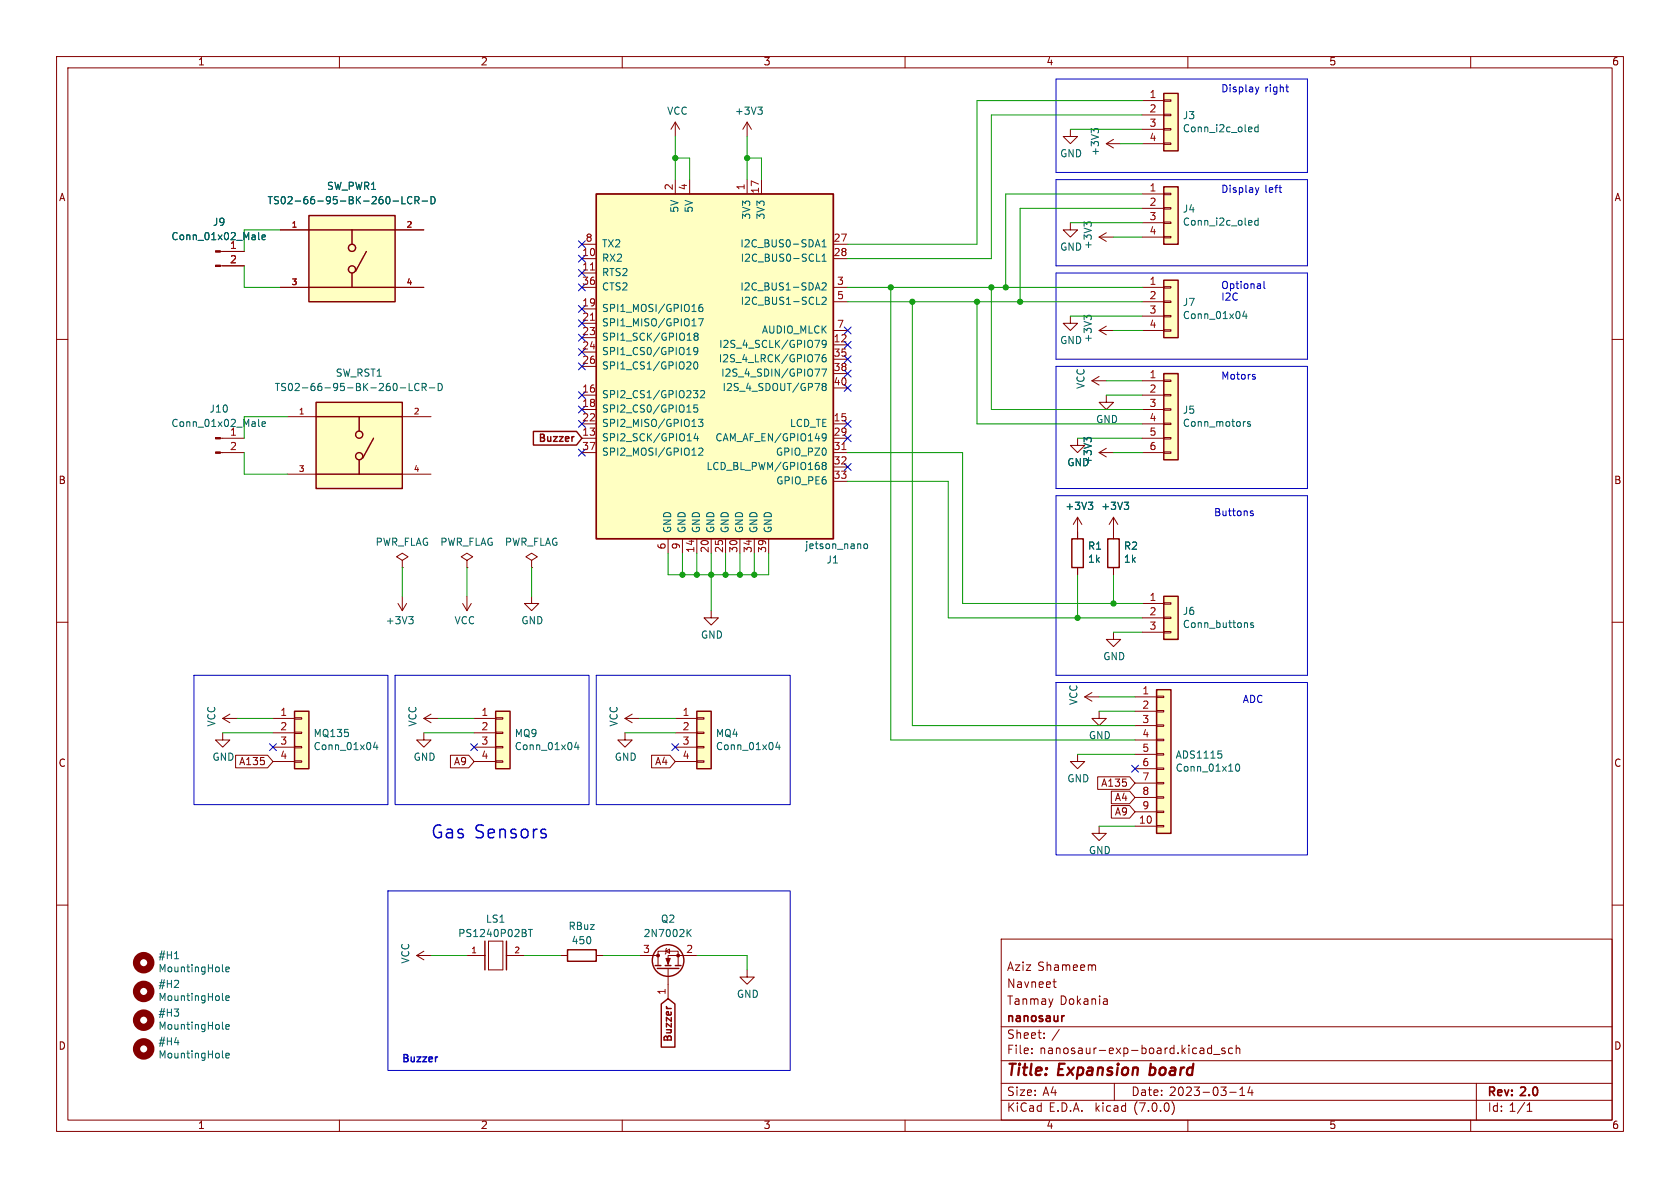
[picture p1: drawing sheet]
<svg xmlns="http://www.w3.org/2000/svg" width="297mm" height="210mm" viewBox="0 0 297 210" stroke-linecap="round" stroke-linejoin="round" font-family="sans-serif">
<g fill="none" stroke="#840000" stroke-width=".18">
<path d="M10 10h277v190h-277zM12 12h273v186h-273zM60 10v2M110 10v2M160 10v2M201.9 17.8h3.8M205.7 17.7h1.3v.2h-1.3zM210 10v2M260 10v2M119.4 21.6v2.5M119.4 31.8v2.5M119.4 21.6l-.8 1.3"/>
<path d="M119.4 21.6l.7 1.3M121.9 31.8v2.5M132.1 21.6v2.5M132.1 31.8v2.5M132.1 21.6l-.8 1.3M132.1 21.6l.7 1.3M134.6 31.8v2.5M189.2 22.9v1.2h1.3l-1.3 1.3-1.2-1.3h1.2M189.2 39.4v1.2h1.3l-1.3 1.3-1.2-1.3h1.2M195.6 25.4h2.5M195.6 25.4l1.2 .8M196.8 24.6l-1.2 .8"/>
<path d="M201.9 20.3h3.8M201.9 22.9h3.8M201.9 25.4h3.8M201.9 34.3h3.8M201.9 36.8h3.8M201.9 39.4h3.8M205.7 25.3h1.3v.2h-1.3zM205.7 22.7h1.3v.3h-1.3zM205.7 20.2h1.3v.2h-1.3zM205.7 39.2h1.3v.3h-1.3zM205.7 36.7h1.3v.3h-1.3zM205.7 34.2h1.3v.2h-1.3z"/>
<path d="M10 60h2M39 47h4.2M39 44.5h4.2M49.5 50.8h5.1M49.5 40.6h5.1M69.8 50.8h5.1M69.8 40.6h5.1M102.9 45.7h2.5M102.9 48.3h2.5M102.9 54.6h2.5M102.9 57.2h2.5M102.9 59.7h2.5"/>
<path d="M102.9 43.2h2.5M102.9 50.8h2.5M147.3 45.7h2.6M147.3 43.2h2.6M147.3 50.8h2.6M147.3 53.3h2.6M147.3 58.4h2.6M189.2 55.9v1.3h1.3l-1.3 1.2-1.2-1.2h1.2M194.3 58.4h2.5M194.3 41.9l1.3 .8M194.3 41.9h2.5M194.3 58.4l1.3 .8"/>
<path d="M195.6 41.1l-1.3 .8M195.6 57.7l-1.3 .7M201.9 50.8h3.8M201.9 53.3h3.8M201.9 58.4h3.8M201.9 41.9h3.8M201.9 55.9h3.8M205.7 58.3h1.3v.2h-1.3zM205.7 55.8h1.3v.2h-1.3zM205.7 53.2h1.3v.3h-1.3zM205.7 50.7h1.3v.2h-1.3zM205.7 41.8h1.3v.2h-1.3z"/>
<path d="M285 60h2M39 77.5h4.2M50.8 73.7h5.1M71.1 73.7h5.1M102.9 77.5h2.5M102.9 74.9h2.5M102.9 69.9h2.5M102.9 72.4h2.5M102.9 62.2h2.5M102.9 64.8h2.5M147.3 77.5h2.6M147.3 61h2.6"/>
<path d="M147.3 74.9h2.6M147.3 63.5h2.6M147.3 66h2.6M147.3 68.6h2.6M190.5 77.5v1.2h1.3l-1.3 1.3-1.3-1.3h1.3M193 67.3h2.6M193 67.3l1.3 .8M194.3 66.5l-1.3 .8M195.6 69.9v1.2h1.2l-1.2 1.3-1.3-1.3h1.3M195.6 79.2l-1.3 .8M201.9 77.5h3.8M201.9 74.9h3.8"/>
<path d="M201.9 69.9h3.8M201.9 72.4h3.8M201.9 67.3h3.8M205.7 79.9h1.3v.2h-1.3zM205.7 77.3h1.3v.3h-1.3zM205.7 74.8h1.3v.3h-1.3zM205.7 72.3h1.3v.2h-1.3zM205.7 69.7h1.3v.3h-1.3zM205.7 67.2h1.3v.2h-1.3zM39 80h4.2M50.8 83.8h5.1M71.1 99.1l1-.7-1-.6-1 .6 1 .7v1.2"/>
<path d="M71.1 83.8h5.1M82.5 99.1l1.1-.7-1.1-.6-1 .6 1 .7v1.2M94 99.1l1-.7-1-.6-1 .6 1 .7v1.2M102.9 80h2.5M118.1 95.3v2.5M120.6 95.3v2.5M123.2 95.3v2.5M125.7 95.3v2.5M128.3 95.3v2.5M130.8 95.3v2.5M133.3 95.3v2.5M135.9 95.3v2.5"/>
<path d="M147.3 80h2.6M147.3 82.6h2.6M147.3 85.1h2.6M190.5 91.4l-.8 1.3M190.5 91.4v3.9M190.5 91.4l.8 1.3M194.3 80h2.5M194.3 80l1.3 .8M196.8 91.4l-.7 1.3M196.8 91.4v3.9M196.8 91.4l.8 1.3M201.9 80h3.8"/>
<path d="M10 110h2M70.4 106.7l.7 1.3M71.1 100.3h.1M71.1 105.4v2.6M71.9 106.7l-.8 1.3M81.8 106.7l.7 1.3M82.5 100.3h.1M82.5 105.4v2.6M83.3 106.7l-.8 1.3M94 100.3h.1M94 105.4v1.3h1.2l-1.2 1.3-1.3-1.3h1.3M125.7 108v1.2h1.3l-1.3 1.3-1.2-1.3h1.2"/>
<path d="M190.5 100.3v1.3M196.8 111.8v1.2h1.3l-1.3 1.3-1.2-1.3h1.2M196.8 100.3v1.3M201.9 106.7h3.8M201.9 109.2h3.8M201.9 111.8h3.8M205.7 111.6h1.3v.3h-1.3zM205.7 109.1h1.3v.2h-1.3zM205.7 106.6h1.3v.2h-1.3zM285 110h2M39.4 129.5v1.3h1.2l-1.2 1.3-1.3-1.3h1.3M39.4 127h2.5"/>
<path d="M39.4 127l1.2 .8M40.6 126.2l-1.2 .8M41.7 133.5h5.6l1 1.1-1 1.1h-5.6zM48.3 127h3.8M48.3 129.5h3.8M48.3 132.1h3.8M48.3 134.6h3.8M52.1 134.5h1.2v.2h-1.2zM52.1 132h1.2v.2h-1.2zM52.1 129.4h1.2v.3h-1.2zM52.1 126.9h1.2v.2h-1.2zM74.9 129.5v1.3h1.3l-1.3 1.3-1.2-1.3h1.2"/>
<path d="M74.9 127h2.6M74.9 127l1.3 .8M76.2 126.2l-1.3 .8M79.6 133.5h3.3l.9 1.1-.9 1.1h-3.3zM83.8 127h3.8M83.8 129.5h3.8M83.8 132.1h3.8M83.8 134.6h3.8M87.6 134.5h1.3v.2h-1.3zM87.6 132h1.3v.2h-1.3zM87.6 129.4h1.3v.3h-1.3zM87.6 126.9h1.3v.2h-1.3z"/>
<path d="M110.5 129.5v1.3h1.3l-1.3 1.3-1.3-1.3h1.3M110.5 127l1.3 .8M110.5 127h2.5M111.8 126.2l-1.3 .8M115.2 133.5h3.2l1 1.1-1 1.1h-3.2zM119.4 127h3.8M119.4 129.5h3.8M119.4 132.1h3.8M119.4 134.6h3.8M123.2 134.5h1.3v.2h-1.3zM123.2 132h1.3v.2h-1.3zM123.2 129.4h1.3v.3h-1.3z"/>
<path d="M123.2 126.9h1.3v.2h-1.3zM190.5 133.4v1.2h1.3l-1.3 1.3-1.3-1.3h1.3M191.8 123.2l1.2 .8M191.8 123.2h2.5M193 122.4l-1.2 .8M194.1 137.3h5.6l1 1.1-1 1.1h-5.6zM194.3 125.7v1.3h1.3l-1.3 1.3-1.3-1.3h1.3M196.5 139.9h3.2l1 1.1-1 1.1h-3.2zM200.7 123.2h3.8M200.7 125.7h3.8M200.7 128.3h3.8M200.7 130.8h3.8"/>
<path d="M200.7 133.4h3.8M200.7 135.9h3.8M200.7 138.4h3.8M204.5 138.3h1.2v.3h-1.2zM204.5 135.8h1.2v.2h-1.2zM204.5 133.2h1.2v.3h-1.2zM204.5 130.7h1.2v.2h-1.2zM204.5 128.1h1.2v.3h-1.2zM204.5 125.6h1.2v.3h-1.2zM204.5 123.1h1.2v.2h-1.2zM10 160h2M194.3 146.1v1.2h1.3l-1.3 1.3-1.3-1.3h1.3"/>
<path d="M196.5 142.4h3.2l1 1.1-1 1.1h-3.2zM200.7 146.1h3.8M200.7 141h3.8M200.7 143.5h3.8M204.5 145.9h1.2v.3h-1.2zM204.5 143.4h1.2v.2h-1.2zM204.5 140.8h1.2v.3h-1.2zM285 160h2M73.7 168.9h2.5M73.7 168.9l1.2 .8M74.9 168.1l-1.2 .8M82.5 168.9h3.2"/>
<path d="M86.4 166.4v5.1h2.5v-5.1M89.5 168.9h3.2M99.1 168.9h1.2M105.4 168.9h1.3M113 168.9h3.3M116.3 170.7v-2.6h3.6v2.6M117.7 168.1l.7-.3v.7zM117.9 167.6l-.2 .2v.7l-.1 .2M118.1 171.2v5.3M123.2 168.9h-5.1v1.8M132.1 171.5v1.2h1.2l-1.2 1.3-1.3-1.3h1.3M177 166h108v32h-108z"/>
<path d="M186.1 173.6h.6M186.4 174.5l.3 .1M193.5 170.6l.2 .2v.8M195.5 176.6l.3 .2v.8M195.8 177.5l-.2 .1M195.8 176.9l-.2 .1M60 198v2M110 198v2M160 198v2M177 194.5h108M177 191.5h108M177 187.5h108"/>
<path d="M177 181.5h108M182.4 186.1v.2M182.4 185.3v.2M184.6 183.4v.2M184.6 182.6v.2M197 191.5v3M207.2 194.8a1.74 1.74 0 0 1 0 2.2M210 198v2M214.2 184.8v1.5M214.2 185.3h-.4l-.3 .2v.5l.1 .2h.6M214.5 186.4h1.2M216.5 185.3h-.3l-.2 .2v.2l.5 .1v.4h-.5"/>
<path d="M217.4 193.1h1.1M217.9 185.3h-.4l-.3 .2v.5l.1 .2h.6M218.5 185.4l.3-.1h.3l.1 1M218.5 184.8v1.5M219.2 193.7h.8M219.2 192.6l.4-.4v1.5M221 192.1l-.4 1.1h.9M221.3 192.7v1M260 198v2M261 191.5v6.5M270 196.5h.8M270 195.4l.4-.4v1.5"/>
</g>
<path d="M105.4 34.3h41.9v61h-41.9zM188 179.6h.1" fill="none" stroke="#840000" stroke-width=".3"/>
<g fill="#840000" stroke="#840000" stroke-width=".18">
<path d="M38.1 79.9h.9v.2h-.9z"/>
<path d="M38.1 77.3h.9v.3h-.9z"/>
<path d="M38.1 46.9h.9v.2h-.9z"/>
<path d="M38.1 44.3h.9v.3h-.9z"/>
<path d="M117.7 169.4h.8l-.4 1z"/>
<circle cx="119.9" cy="168.9" r=".25"/>
<circle cx="116.3" cy="168.9" r=".25"/>
</g>
<g fill="none" stroke="#006464" stroke-width=".18">
<path d="M134 18.9h.8l-.5 .5M134.5 19.4l.3 .3v.3l-.3 .2M69.5 35.5h1M71.1 34.8v1.2h.6M72.8 34.9a.6 .6 0 0 0-.8 .4 .6 .6 0 0 0 .6 .7l.2-.1M73.4 35.4h.6l.1-.2-.1-.3-.6-.1v1.2M73.7 35.4l.4 .6M74.6 35.5h1M76.2 34.8a.64 .64 0 0 1 .7 .6 .64 .64 0 0 1-.7 .6zM192.1 39.7l-.4-.5v.8M192.1 39.5l.3-.3h.3l.2 .3M193.4 23.1l-.5-.4v.8"/>
<path d="M193.4 23l.2-.3h.4l.2 .3M222.4 22v1.3M222.4 38.5v1.3M222.4 22.5h-.3l-.3 .2 .1 .5h.5M222.4 39h-.3l-.3 .2 .1 .6h.5M45.7 41.1v1.1l.2 .2M46.3 42l.6-.2v-.2l-.4-.1-.2 .2 .1 .6h.5M122.9 59.4l-.2 .3 .1 .3 .1 .2h.3l.2-.3v-.3l-.2-.2M122.9 59.4l-.2-.2 .2-.3h.3l.2 .2-.2 .3M122.9 59.4h.3M123.5 56.3h.8l-.5 1.3M124.1 53.8l-.3 .1a.86 .86 0 0 0 0 1.2l.4-.1 .1-.5-.3-.2h-.2l-.3 .2"/>
<path d="M144.2 43.3h.7M144.4 53.8h.6M144.4 46.2h.6M144.6 42.4l.4 1.2M144.6 50l.4 1.3M145.3 50.1l.5-.1 .3 .4-.8 .9h.8M145.3 52.7l.5-.2 .3 .4-.8 .9h.8M145.3 43.6h.8M145.3 42.7l.4-.3v1.2M145.3 45.3l.4-.4v1.3M145.3 46.2h.8M192.1 56.2l-.4-.5v.8"/>
<path d="M192.1 56l.3-.3h.3l.2 .3M220 55l-.3 .9h.8M220.3 55.5v.8M45.7 74.1v1.1l.2 .2M46.3 75l.6-.1v-.3h-.4l-.2 .1 .1 .6h.5M70.8 68.6h.9M72.3 67.8v1.2h.6M74.1 67.9a.6 .6 0 0 0-.9 .4 .6 .6 0 0 0 .6 .7l.3-.1M74.6 68.4h.6l.2-.2-.1-.3-.7-.1v1.2M74.9 68.4l.5 .6M75.9 68.6h1M77.5 67.8a.64 .64 0 0 1 .7 .6 .64 .64 0 0 1-.7 .6z"/>
<path d="M121.4 65.2h.7M121.4 72.9h.7M121.4 62.7h.7M122.1 64.1v.4M122.6 69h.8l-.5 .5 .4 .2 .1 .4-.3 .2h-.3M122.8 64.1l.1-.1a.68 .68 0 0 1 .5 .6 .68 .68 0 0 1-.5 .6l-.1-.1-.2-.3zM123 76.6l-.3 .9h.8M123.3 77.1v.8M123.3 71.6h-.6l-.1 .6 .2-.1h.4l.2 .2-.1 .4-.2 .2-.5-.2M123.4 62l-.3 .2h-.3l-.2-.2 .2-.5 .3-.1 .2 .1a.84 .84 0 0 1-.3 1.2h-.2M123.5 74.1h.8l-.5 .5 .4 .1v.6l-.2 .1-.5-.1M123.5 79.3l.5-.1 .3 .4-.8 .9h.8"/>
<path d="M123.8 69.2l.5-.2 .3 .4-.8 .9h.8M144.1 60.2h.8l-.5 1.2M144.1 62.7h.8l-.5 1.3M144.1 65.2h.8l-.5 1.3M145.3 65.2h.8l-.5 1.3M145.3 76.9l.3-.2 .4 .1a.84 .84 0 0 1-.3 1.1h-.2M145.3 77.2l.3 .3h.2l.3-.3M145.6 68.3l-.3-.2 .3-.3h.2l.3 .2-.3 .3M145.6 68.3l-.3 .3 .1 .3 .2 .1h.2l.3-.2v-.2l-.3-.3M145.6 68.3h.2M145.9 62.7l-.3 .1a.86 .86 0 0 0 0 1.2l.4-.2 .1-.4-.3-.2h-.2l-.3 .2M146.1 60.7l-.3 .2h-.2l-.3-.2 .2-.5h.3l.2 .1a.84 .84 0 0 1-.3 1.1h-.2"/>
<path d="M192.1 77.8l-.4-.5v.8M192.1 77.6l.3-.3h.3l.2 .3M221 74.6l-.3-.1-.2 .2 .1 .2 .4 .1v.3h-.5M145.6 82.3l-.3-.3 .3-.3h.2l.3 .3-.3 .3M145.6 82.3l-.3 .2 .1 .4 .2 .1h.2l.3-.2v-.3l-.3-.2M145.6 82.3h.2M152.8 96.2l.3-.1 .3 .3v.3l-.3 .3-.3-.1-.1-.2zM192.4 88.8h.8l-.4 .5M192.9 89.3l.3 .2v.3l-.3 .3M198.7 88.8h.8l-.4 .5M199.3 89.3l.2 .2v.3l-.2 .3M72.3 109h.7l-.4 .5"/>
<path d="M72.8 109.5l.2 .2v.3l-.2 .3M221.6 110.1h-.3l-.2 .2v.1l.5 .2v.3h-.5M66.3 131.2l-.3 .9h.8M66.6 131.7v.8M101.9 131.2l-.3 .9h.8M102.2 131.7v.8M137.4 131.2l-.3 .9h.8M137.8 131.7v.8M215.3 132.7h.6M215.9 133.3l.1 .2-.1 .5M218.5 135.2l.2-.1a.68 .68 0 0 1 .5 .6 .68 .68 0 0 1-.5 .6l-.2-.1-.1-.4zM30.9 169.5h.7"/>
<path d="M39.4 176.8l.1 .1M39.4 171.7l.1 .1M39.9 171.4l.6-.2v-.2l-.4-.1-.2 .2 .1 .6h.5M39.9 176.4l.6-.1v-.2l-.4-.1-.2 .2 .1 .6h.5M93.4 164.3h.7M93.8 164.3v1.3M121.6 164.8l.6 .8M122.2 164.3l-.7 .7M39.4 187h.1M39.4 181.9h.1M39.9 186.6l.6-.1v-.3h-.4l-.2 .2 .1 .6h.5M39.9 181.5l.6-.1v-.2l-.4-.1-.2 .2 .1 .6h.5"/>
</g>
<g fill="#ffffc2" stroke="#ffffc2" stroke-width=".18">
<path d="M105.4 34.3h41.9v61h-41.9z"/>
<path d="M55.9 71.1h15.2v15.3h-15.2z"/>
<path d="M54.6 38.1h15.2v15.2h-15.2z"/>
<path d="M205.7 66h2.6v15.3h-2.6z"/>
<path d="M205.7 49.5h2.6v10.2h-2.6z"/>
<path d="M87.6 125.7h2.6v10.2h-2.6z"/>
<path d="M52.1 125.7h2.5v10.2h-2.5z"/>
<path d="M205.7 16.5h2.6v10.2h-2.6z"/>
<path d="M205.7 33h2.6v10.2h-2.6z"/>
<path d="M205.7 105.4h2.6v7.6h-2.6z"/>
<path d="M204.5 121.9h2.5v25.4h-2.5z"/>
<path d="M123.2 125.7h2.5v10.2h-2.5z"/>
</g>
<path d="M104.4 47.7h.7M104.4 56.6h.7M148.8 79.5h.8" fill="none" stroke="#a90000" stroke-width=".18"/>
<g fill="none" stroke="#840000" stroke-width=".25">
<path d="M205.7 16.5h2.6v10.2h-2.6zM54.6 38.1h15.2v15.2h-15.2zM205.7 33h2.6v10.2h-2.6zM54.6 50.8h15.2M54.6 40.6h15.2M62.2 40.6v2.6M62.2 48.3v2.5M64.8 44.5l-1.9 3.4M205.7 49.5h2.6v10.2h-2.6zM55.9 71.1h15.2v15.3h-15.2zM55.9 73.7h15.2M63.5 73.7v2.5"/>
<path d="M66 77.5l-1.9 3.5M94.3 76.3h7.6l1 1.2-1 1.2h-7.6zM101.5 77.2h-.3M205.7 66h2.6v15.3h-2.6zM55.9 83.8h15.2M63.5 81.3v2.5M189.5 95.3h2v5h-2zM195.8 95.3h2.1v5h-2.1zM205.7 105.4h2.6v7.6h-2.6zM52.1 125.7h2.5v10.2h-2.5zM87.6 125.7h2.6v10.2h-2.6zM123.2 125.7h2.5v10.2h-2.5z"/>
<path d="M204.5 121.9h2.5v25.4h-2.5zM85.7 166.4v5.1M89.5 166.4v5.1M100.3 167.9h5.1v2h-5.1zM115.8 170.7h1M116.2 171.2h3.8M116.9 177.5l1.2-1 1.2 1v7.6h-2.4zM117.6 170.7h1M117.8 177.9l.1 .3M119.4 170.7h1"/>
<circle cx="62.2" cy="43.8" r=".63"/>
<circle cx="62.2" cy="47.6" r=".63"/>
<circle cx="63.5" cy="76.8" r=".63"/>
<circle cx="63.5" cy="80.6" r=".63"/>
<circle cx="118.1" cy="169.8" r="2.79"/>
</g>
<g fill="none" stroke="#840000" stroke-width="1.3">
<circle cx="25.4" cy="175.3" r="1.27"/>
<circle cx="25.4" cy="170.2" r="1.27"/>
<circle cx="25.4" cy="185.4" r="1.27"/>
<circle cx="25.4" cy="180.3" r="1.27"/>
</g>
<g fill="none" stroke="#0000c2" stroke-width=".18">
<path d="M186.7 14h44.4v16.5h-44.4zM222.6 15.4l-.4 .8M227.3 15.4h.5M227.5 16.2h.3M186.7 31.8h44.4v15.2h-44.4zM222.6 33.2l-.4 .8M226.1 33.2h.5M226.5 34h.1M186.7 48.3h44.4v15.2h-44.4zM223.5 49.7v1.1l.1 .2M186.7 64.8h44.4v21.6h-44.4zM221.8 66.6l.1 .2-.1 .2"/>
<path d="M221.8 66.2h.1M186.7 87.6h44.4v31.8h-44.4zM221.1 90.7l.5 .2-.1 .2-.3 .1M221.1 90.4h.4M34.3 119.4h34.3v22.8h-34.3zM69.8 119.4h34.3v22.8h-34.3zM105.4 119.4h34.3v22.8h-34.3zM186.7 120.7h44.4v30.4h-44.4zM68.6 157.5h71.1v31.7h-71.1z"/>
</g>
<g fill="none" stroke="#009600" stroke-width=".18">
<path d="M201.9 17.8h-29.2v25.4h-22.8M119.4 27.9h2.5v3.9M119.4 24.1v7.7M132.1 24.1v7.7M132.1 27.9h2.5v3.9M189.2 39.4h12.7M189.2 22.9h12.7M198.1 25.4h3.8M201.9 20.3h-26.6v25.4h-25.4M201.9 36.8h-21.6v16.5M201.9 34.3h-24.1v16.5M43.2 47v3.8h6.3"/>
<path d="M49.5 40.6h-6.3v3.9M149.9 50.8h52M149.9 53.3h52M157.5 50.8v80h43.2M161.3 53.3v75h39.4M172.7 53.3v21.6h29.2M175.3 50.8v21.6h26.6M189.2 55.9h12.7M196.8 58.4h5.1M196.8 41.9h5.1M50.8 73.7h-7.6v3.8M190.5 77.5h11.4"/>
<path d="M195.6 69.9h6.3M195.6 67.3h6.3M43.2 80v3.8h7.6M118.1 97.8v3.8h17.8v-3.8M120.6 97.8v3.8M123.2 97.8v3.8M125.7 97.8v10.2M128.3 97.8v3.8M130.8 97.8v3.8M133.3 97.8v3.8M149.9 80h20.3v26.7h31.7M149.9 85.1h17.7v24.1h34.3"/>
<path d="M196.8 80h5.1M71.1 100.3v5.1M82.5 100.3v5.1M94 100.3v5.1M190.5 101.6v7.6M196.8 111.8h5.1M196.8 101.6v5.1M39.4 129.5h8.9M41.9 127h6.4M74.9 129.5h8.9M77.5 127h6.3M110.5 129.5h8.9"/>
<path d="M113 127h6.4M190.5 133.4h10.2M194.3 125.7h6.4M194.3 123.2h6.4M194.3 146.1h6.4M76.2 168.9h6.3M92.7 168.9h6.4M106.7 168.9h6.3M123.2 168.9h8.9v2.6"/>
</g>
<g fill="none" stroke="#000084" stroke-width=".18">
<path d="M102.3 47.7l1.2 1.2M102.3 42.6l1.2 1.2M102.3 45.1l1.2 1.2M102.3 54l1.2 1.2M102.3 50.2l1.2 1.2M102.3 56.5l1.2 1.3M102.3 59.1l1.2 1.2M103.5 47.7l-1.2 1.2M103.5 42.6l-1.2 1.2M103.5 45.1l-1.2 1.2M103.5 54l-1.2 1.2M103.5 50.2l-1.2 1.2"/>
<path d="M103.5 56.5l-1.2 1.3M103.5 59.1l-1.2 1.2M149.3 57.8l1.2 1.2M150.5 57.8l-1.2 1.2M102.3 71.8l1.2 1.2M102.3 79.4l1.2 1.2M102.3 74.3l1.2 1.2M102.3 64.2l1.2 1.2M102.3 69.2l1.2 1.3M102.3 61.6l1.2 1.2M103.5 71.8l-1.2 1.2M103.5 79.4l-1.2 1.2"/>
<path d="M103.5 74.3l-1.2 1.2M103.5 64.2l-1.2 1.2M103.5 69.2l-1.2 1.3M103.5 61.6l-1.2 1.2M149.3 65.4l1.2 1.2M149.3 74.3l1.2 1.2M149.3 76.9l1.2 1.2M149.3 68l1.2 1.2M149.3 60.4l1.2 1.2M149.3 62.9l1.2 1.2M150.5 65.4l-1.2 1.2M150.5 74.3l-1.2 1.2"/>
<path d="M150.5 76.9l-1.2 1.2M150.5 68l-1.2 1.2M150.5 60.4l-1.2 1.2M150.5 62.9l-1.2 1.2M149.3 81.9l1.2 1.3M150.5 81.9l-1.2 1.3M47.7 131.5l1.2 1.2M48.9 131.5l-1.2 1.2M83.2 131.5l1.2 1.2M84.4 131.5l-1.2 1.2M118.8 131.5l1.2 1.2M120 131.5l-1.2 1.2"/>
<path d="M200.1 135.3l1.2 1.2M201.3 135.3l-1.2 1.2"/>
</g>
<g fill="#009600" stroke="#009600" stroke-width=".18">
<circle cx="157.5" cy="50.8" r=".46"/>
<circle cx="161.3" cy="53.3" r=".46"/>
<circle cx="175.3" cy="50.8" r=".46"/>
<circle cx="177.8" cy="50.8" r=".46"/>
<circle cx="172.7" cy="53.3" r=".46"/>
<circle cx="132.1" cy="27.9" r=".46"/>
<circle cx="130.8" cy="101.6" r=".46"/>
<circle cx="128.3" cy="101.6" r=".46"/>
<circle cx="125.7" cy="101.6" r=".46"/>
<circle cx="133.3" cy="101.6" r=".46"/>
<circle cx="180.3" cy="53.3" r=".46"/>
<circle cx="190.5" cy="109.2" r=".46"/>
<circle cx="196.8" cy="106.7" r=".46"/>
<circle cx="119.4" cy="27.9" r=".46"/>
<circle cx="120.6" cy="101.6" r=".46"/>
<circle cx="123.2" cy="101.6" r=".46"/>
</g>
<text font-size="3.2" fill="#0000c2" x="76.2" y="148.6">Gas Sensors</text>
<g font-size="2.8" fill="#840000">
<text x="178" y="190.8">Title:</text>
<text x="187.1" y="190.8">Expansion</text>
<text x="203.9" y="190.8">board</text>
</g>
<g font-size="2.1" fill="#840000">
<text x="178" y="171.9">Aziz</text>
<text x="183.4" y="171.9">Shameem</text>
<text x="178" y="177.9">Tanmay</text>
<text x="178" y="174.9">Navneet</text>
<text x="187.3" y="177.9">Dokania</text>
<text x="178" y="183.9">Sheet:</text>
<text x="178" y="181.1">nanosaur</text>
<text x="185.9" y="183.9">/</text>
<text x="178" y="186.6">File:</text>
<text x="183.8" y="186.6">nanosaur-exp-board.kicad_sch</text>
<text x="178" y="196.8">KiCad</text>
<text x="178" y="194">Size:</text>
<text x="184.3" y="194">A4</text>
<text x="185.4" y="196.8">E.D.A.</text>
<text x="193.7" y="196.8">kicad</text>
<text x="200" y="194">Date:</text>
<text x="200.6" y="196.8">(7.0.0)</text>
<text x="206.7" y="194">2023-03-14</text>
<text x="263" y="194.2">Rev:</text>
<text x="263" y="196.8">Id: 1/1</text>
<text x="269" y="194.2">2.0</text>
</g>
<g font-size="1.8" fill="#840000">
<text x="35" y="11.8">1</text>
<text x="85" y="11.8">2</text>
<text x="135" y="11.8">3</text>
<text x="185" y="11.8">4</text>
<text x="235" y="11.8">5</text>
<text x="285" y="11.8">6</text>
<text x="10.4" y="35.8">A</text>
<text x="285.4" y="35.8">A</text>
<text x="94.9" y="78.5">Buzzer</text>
<text x="10.3" y="85.8">B</text>
<text x="285.3" y="85.8">B</text>
<text x="10.3" y="135.8">C</text>
<text x="42.1" y="135.5">A135</text>
<text x="80.1" y="135.5">A9</text>
<text x="115.7" y="135.5">A4</text>
<text x="285.3" y="135.8">C</text>
<text x="194.5" y="139.3">A135</text>
<text x="197" y="141.9">A4</text>
<text x="197" y="144.4">A9</text>
<text x="10.3" y="185.8">D</text>
<text x="119.2" y="184.5" transform="rotate(-90 119.2 184.5)">Buzzer</text>
<text x="285.3" y="185.8">D</text>
<text x="35" y="199.8">1</text>
<text x="85" y="199.8">2</text>
<text x="135" y="199.8">3</text>
<text x="185" y="199.8">4</text>
<text x="235" y="199.8">5</text>
<text x="285" y="199.8">6</text>
</g>
<g font-size="1.8" fill="#a90000">
<text x="203.2" y="17.5">1</text>
<text x="203.2" y="20.1">2</text>
<text x="203.2" y="22.6">3</text>
<text x="203.2" y="25.1">4</text>
<text x="119.1" y="33.7" transform="rotate(-90 119.1 33.7)">2</text>
<text x="121.7" y="33.7" transform="rotate(-90 121.7 33.7)">4</text>
<text x="131.8" y="33.7" transform="rotate(-90 131.8 33.7)">1</text>
<text x="134.4" y="34.3" transform="rotate(-90 134.4 34.3)">17</text>
<text x="203.2" y="34">1</text>
<text x="203.2" y="36.6">2</text>
<text x="203.2" y="39.1">3</text>
<text x="203.2" y="41.7">4</text>
<text x="40.6" y="44.2">1</text>
<text x="40.6" y="46.7">2</text>
<text x="102.9" y="45.5">10</text>
<text x="103.5" y="42.9">8</text>
<text x="147.3" y="42.9">27</text>
<text x="147.3" y="45.5">28</text>
<text x="102.9" y="48">11</text>
<text x="102.9" y="50.5">36</text>
<text x="147.9" y="50.5">3</text>
<text x="147.9" y="53.1">5</text>
<text x="203.2" y="50.5">1</text>
<text x="203.2" y="53.1">2</text>
<text x="102.9" y="54.4">19</text>
<text x="102.9" y="56.9">21</text>
<text x="102.9" y="59.4">23</text>
<text x="147.9" y="58.2">7</text>
<text x="203.2" y="55.6">3</text>
<text x="203.2" y="58.2">4</text>
<text x="102.9" y="62">24</text>
<text x="102.9" y="64.5">26</text>
<text x="147.3" y="60.7">12</text>
<text x="147.3" y="63.2">35</text>
<text x="147.3" y="65.8">38</text>
<text x="102.9" y="69.6">16</text>
<text x="147.3" y="68.3">40</text>
<text x="203.2" y="67.1">1</text>
<text x="203.2" y="69.6">2</text>
<text x="102.9" y="77.2">13</text>
<text x="102.9" y="72.1">18</text>
<text x="102.9" y="74.7">22</text>
<text x="147.3" y="74.7">15</text>
<text x="147.3" y="77.2">29</text>
<text x="203.2" y="72.1">3</text>
<text x="203.2" y="74.7">4</text>
<text x="203.2" y="77.2">5</text>
<text x="40.6" y="79.8">2</text>
<text x="102.9" y="79.8">37</text>
<text x="147.3" y="79.8">31</text>
<text x="147.3" y="82.3">32</text>
<text x="203.2" y="79.8">6</text>
<text x="147.3" y="84.8">33</text>
<text x="117.9" y="97.2" transform="rotate(-90 117.9 97.2)">6</text>
<text x="120.4" y="97.2" transform="rotate(-90 120.4 97.2)">9</text>
<text x="122.9" y="97.8" transform="rotate(-90 122.9 97.8)">14</text>
<text x="125.5" y="97.8" transform="rotate(-90 125.5 97.8)">20</text>
<text x="128" y="97.8" transform="rotate(-90 128 97.8)">25</text>
<text x="130.6" y="97.8" transform="rotate(-90 130.6 97.8)">30</text>
<text x="133.1" y="97.8" transform="rotate(-90 133.1 97.8)">34</text>
<text x="135.6" y="97.8" transform="rotate(-90 135.6 97.8)">39</text>
<text x="203.2" y="106.4">1</text>
<text x="203.2" y="109">2</text>
<text x="203.2" y="111.5">3</text>
<text x="201.9" y="122.9">1</text>
<text x="201.9" y="125.5">2</text>
<text x="49.5" y="126.7">1</text>
<text x="49.5" y="129.3">2</text>
<text x="49.5" y="131.8">3</text>
<text x="85.1" y="126.7">1</text>
<text x="85.1" y="129.3">2</text>
<text x="85.1" y="131.8">3</text>
<text x="120.6" y="126.7">1</text>
<text x="120.6" y="129.3">2</text>
<text x="120.6" y="131.8">3</text>
<text x="201.9" y="128">3</text>
<text x="201.9" y="130.6">4</text>
<text x="49.5" y="134.4">4</text>
<text x="85.1" y="134.4">4</text>
<text x="120.6" y="134.4">4</text>
<text x="201.9" y="133.1">5</text>
<text x="201.9" y="135.6">6</text>
<text x="201.9" y="138.2">7</text>
<text x="201.9" y="140.7">8</text>
<text x="201.9" y="143.3">9</text>
<text x="201.3" y="145.8">10</text>
<text x="113.6" y="168.7">3</text>
<text x="121.3" y="168.7">2</text>
<text x="117.9" y="175.9" transform="rotate(-90 117.9 175.9)">1</text>
</g>
<g font-size="1.8" fill="#0000c2">
<text x="215.9" y="16.5">Display</text>
<text x="223.6" y="16.5">right</text>
<text x="215.9" y="34.3">Display</text>
<text x="223.6" y="34.3">left</text>
<text x="215.9" y="51.3">Optional</text>
<text x="215.9" y="53.3">I2C</text>
<text x="215.9" y="67.3">Motors</text>
<text x="214.6" y="91.4">Buttons</text>
<text x="219.7" y="124.5">ADC</text>
<text x="71.1" y="188">Buzzer</text>
</g>
<g font-size="1.8" fill="#006464">
<text x="117.9" y="20.6">VCC</text>
<text x="129.9" y="20.6">+3V3</text>
<text x="209" y="21.3">J3</text>
<text x="209" y="23.7">Conn_i2c_oled</text>
<text x="187.4" y="28.1">GND</text>
<text x="194.6" y="27.6" transform="rotate(-90 194.6 27.6)">+3V3</text>
<text x="57.8" y="33.8">SW_PWR1</text>
<text x="37.6" y="40.2">J9</text>
<text x="47.2" y="36.4">TS02-66-95-BK-260-LCR-D</text>
<text x="120.2" y="37.7" transform="rotate(-90 120.2 37.7)">5V</text>
<text x="122.7" y="37.7" transform="rotate(-90 122.7 37.7)">5V</text>
<text x="132.9" y="38.9" transform="rotate(-90 132.9 38.9)">3V3</text>
<text x="135.4" y="38.9" transform="rotate(-90 135.4 38.9)">3V3</text>
<text x="209" y="37.9">J4</text>
<text x="209" y="40.2">Conn_i2c_oled</text>
<text x="30.2" y="42.7">Conn_01x02_Male</text>
<text x="106.4" y="46.5">RX2</text>
<text x="106.4" y="44">TX2</text>
<text x="130.8" y="44">I2C_BUS0-SDA1</text>
<text x="130.8" y="46.5">I2C_BUS0-SCL1</text>
<text x="187.4" y="44.6">GND</text>
<text x="193.3" y="44.1" transform="rotate(-90 193.3 44.1)">+3V3</text>
<text x="106.4" y="49.1">RTS2</text>
<text x="106.4" y="51.6">CTS2</text>
<text x="130.8" y="51.6">I2C_BUS1-SDA2</text>
<text x="106.4" y="55.4">SPI1_MOSI/GPIO16</text>
<text x="106.4" y="58">SPI1_MISO/GPIO17</text>
<text x="130.8" y="54.2">I2C_BUS1-SCL2</text>
<text x="134.6" y="59.2">AUDIO_MLCK</text>
<text x="209" y="54.4">J7</text>
<text x="209" y="56.7">Conn_01x04</text>
<text x="106.4" y="60.5">SPI1_SCK/GPIO18</text>
<text x="106.4" y="63.1">SPI1_CS0/GPIO19</text>
<text x="106.4" y="65.6">SPI1_CS1/GPIO20</text>
<text x="126.9" y="64.3">I2S_4_LRCK/GPIO76</text>
<text x="127" y="61.8">I2S_4_SCLK/GPIO79</text>
<text x="187.4" y="61.1">GND</text>
<text x="193.3" y="60.6" transform="rotate(-90 193.3 60.6)">+3V3</text>
<text x="48.5" y="69.4">TS02-66-95-BK-260-LCR-D</text>
<text x="59.3" y="66.9">SW_RST1</text>
<text x="106.4" y="70.7">SPI2_CS1/GPIO232</text>
<text x="127.4" y="66.9">I2S_4_SDIN/GPIO77</text>
<text x="127.6" y="69.4">I2S_4_SDOUT/GP78</text>
<text x="192" y="68.8" transform="rotate(-90 192 68.8)">VCC</text>
<text x="30.2" y="75.8">Conn_01x02_Male</text>
<text x="37" y="73.2">J10</text>
<text x="40.6" y="77.2">1</text>
<text x="106.4" y="73.2">SPI2_CS0/GPIO15</text>
<text x="106.4" y="75.8">SPI2_MISO/GPIO13</text>
<text x="139.5" y="75.8">LCD_TE</text>
<text x="193.7" y="75.1">GND</text>
<text x="209" y="73.4">J5</text>
<text x="209" y="75.7">Conn_motors</text>
<text x="106.4" y="78.3">SPI2_SCK/GPIO14</text>
<text x="106.4" y="80.8">SPI2_MOSI/GPIO12</text>
<text x="124.8" y="83.4">LCD_BL_PWM/GPIO168</text>
<text x="126.3" y="78.3">CAM_AF_EN/GPIO149</text>
<text x="137" y="80.8">GPIO_PZ0</text>
<text x="188.6" y="82.7">GND</text>
<text x="193.3" y="82.2" transform="rotate(-90 193.3 82.2)">+3V3</text>
<text x="137.1" y="85.9">GPIO_PE6</text>
<text x="118.9" y="94.2" transform="rotate(-90 118.9 94.2)">GND</text>
<text x="121.5" y="94.2" transform="rotate(-90 121.5 94.2)">GND</text>
<text x="124" y="94.2" transform="rotate(-90 124 94.2)">GND</text>
<text x="126.6" y="94.2" transform="rotate(-90 126.6 94.2)">GND</text>
<text x="129.1" y="94.2" transform="rotate(-90 129.1 94.2)">GND</text>
<text x="131.6" y="94.2" transform="rotate(-90 131.6 94.2)">GND</text>
<text x="134.2" y="94.2" transform="rotate(-90 134.2 94.2)">GND</text>
<text x="136.7" y="94.2" transform="rotate(-90 136.7 94.2)">GND</text>
<text x="188.3" y="90.4">+3V3</text>
<text x="194.6" y="90.4">+3V3</text>
<text x="66.3" y="96.8">PWR_FLAG</text>
<text x="77.8" y="96.8">PWR_FLAG</text>
<text x="89.2" y="96.8">PWR_FLAG</text>
<text x="142.2" y="97.3">jetson_nano</text>
<text x="146.1" y="99.9">J1</text>
<text x="192.3" y="97.4">R1</text>
<text x="192.3" y="99.8">1k</text>
<text x="198.6" y="97.4">R2</text>
<text x="198.6" y="99.8">1k</text>
<text x="68.1" y="110.6">+3V3</text>
<text x="80.3" y="110.6">VCC</text>
<text x="92.1" y="110.6">GND</text>
<text x="123.9" y="113.2">GND</text>
<text x="209" y="109">J6</text>
<text x="209" y="111.3">Conn_buttons</text>
<text x="195" y="117">GND</text>
<text x="190.7" y="124.7" transform="rotate(-90 190.7 124.7)">VCC</text>
<text x="38.3" y="128.5" transform="rotate(-90 38.3 128.5)">VCC</text>
<text x="55.4" y="130.6">MQ135</text>
<text x="73.9" y="128.5" transform="rotate(-90 73.9 128.5)">VCC</text>
<text x="90.9" y="130.6">MQ9</text>
<text x="109.5" y="128.5" transform="rotate(-90 109.5 128.5)">VCC</text>
<text x="126.5" y="130.6">MQ4</text>
<text x="192.4" y="130.9">GND</text>
<text x="37.5" y="134.8">GND</text>
<text x="55.4" y="132.9">Conn_01x04</text>
<text x="73.1" y="134.8">GND</text>
<text x="90.9" y="132.9">Conn_01x04</text>
<text x="108.6" y="134.8">GND</text>
<text x="126.5" y="132.9">Conn_01x04</text>
<text x="207.8" y="134.4">ADS1115</text>
<text x="207.8" y="136.7">Conn_01x10</text>
<text x="188.6" y="138.6">GND</text>
<text x="192.4" y="151.3">GND</text>
<text x="80.9" y="165.9">PS1240P02BT</text>
<text x="85.8" y="163.4">LS1</text>
<text x="100.4" y="164.7">RBuz</text>
<text x="101" y="167.2">450</text>
<text x="113.7" y="165.9">2N7002K</text>
<text x="116.8" y="163.4">Q2</text>
<text x="27.9" y="169.8">#H1</text>
<text x="27.9" y="172.1">MountingHole</text>
<text x="72.6" y="170.4" transform="rotate(-90 72.6 170.4)">VCC</text>
<text x="27.9" y="174.9">#H2</text>
<text x="27.9" y="177.2">MountingHole</text>
<text x="27.9" y="180">#H3</text>
<text x="130.2" y="176.7">GND</text>
<text x="27.9" y="185.1">#H4</text>
<text x="27.9" y="182.3">MountingHole</text>
<text x="27.9" y="187.4">MountingHole</text>
</g>
<g font-size="1.4" fill="#a90000">
<text x="51.5" y="40.4">1</text>
<text x="71.8" y="40.4">2</text>
<text x="51.5" y="50.5">3</text>
<text x="71.8" y="50.5">4</text>
<text x="52.8" y="73.4">1</text>
<text x="73.1" y="73.4">2</text>
<text x="52.8" y="83.6">3</text>
<text x="73.1" y="83.6">4</text>
<text x="83.2" y="168.7">1</text>
<text x="90.9" y="168.7">2</text>
</g>
</svg>
